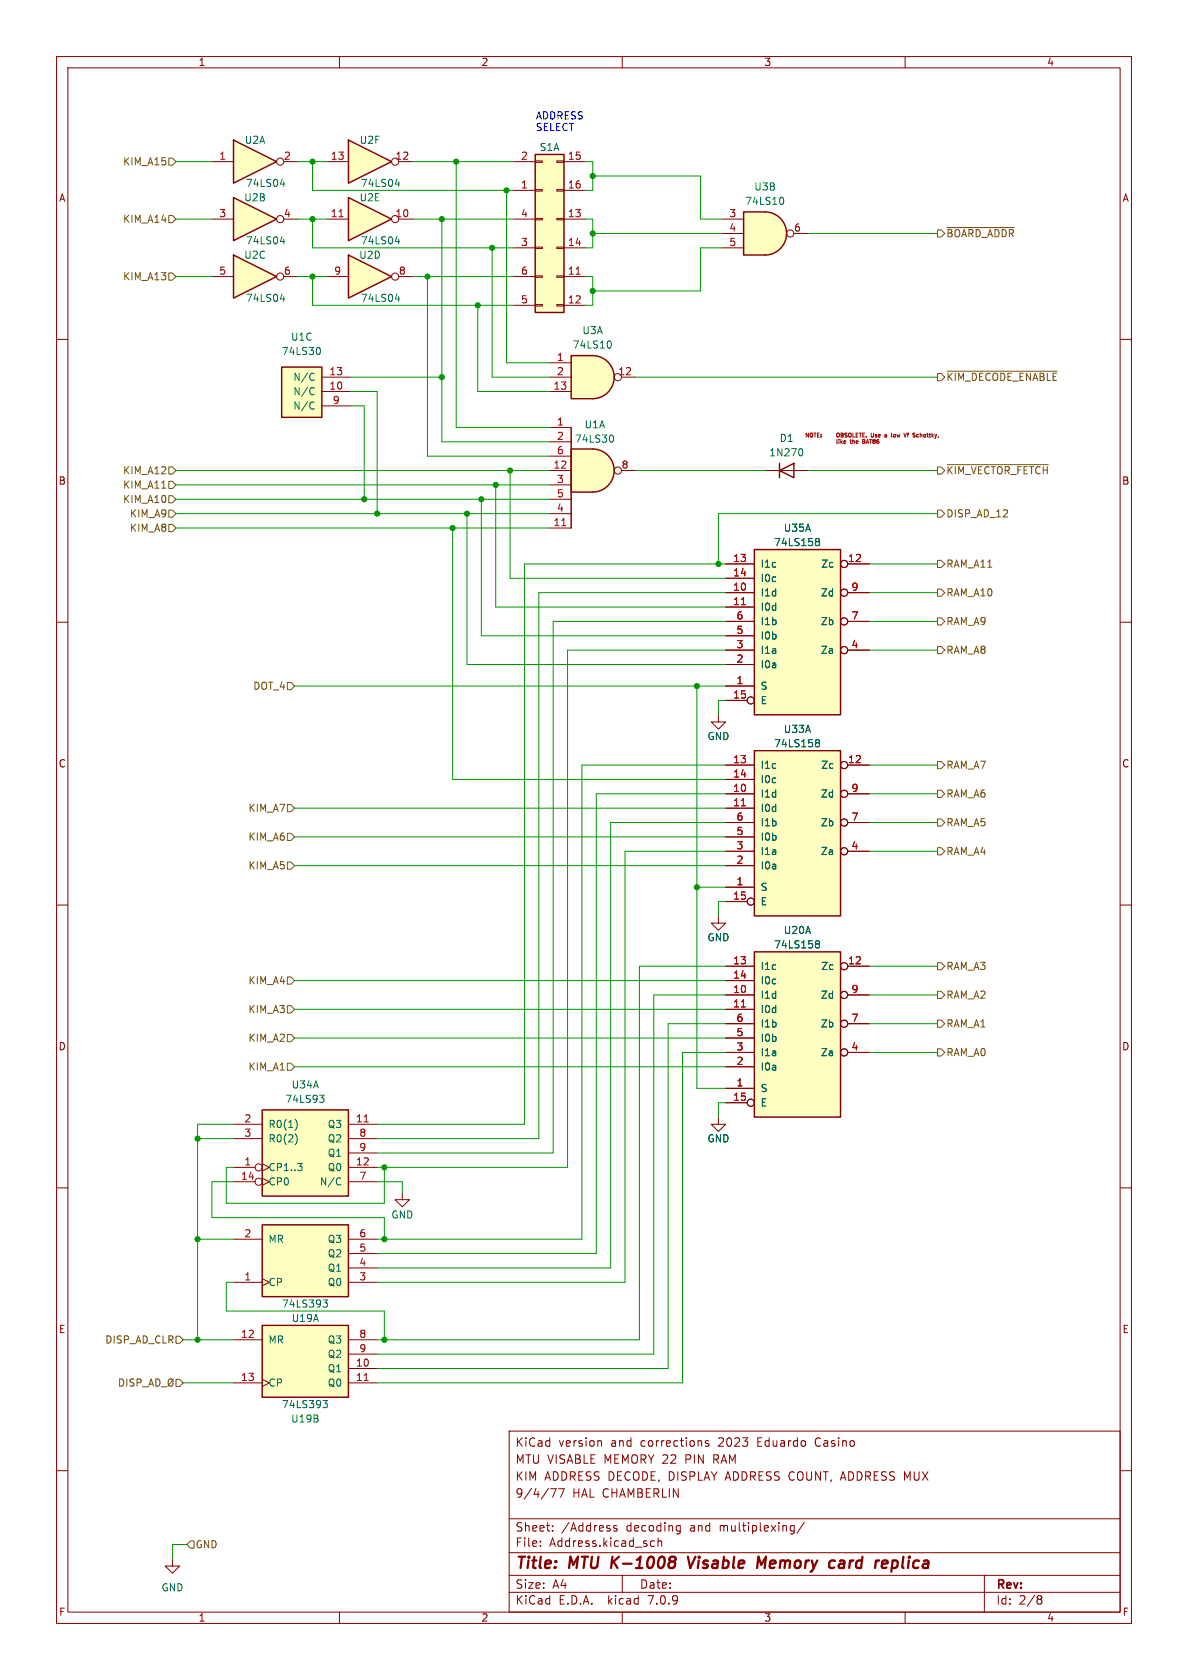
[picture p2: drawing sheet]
<svg xmlns="http://www.w3.org/2000/svg" width="210mm" height="297mm" viewBox="0 0 210 297" stroke-linecap="round" stroke-linejoin="round" font-family="sans-serif">
<g fill="none" stroke="#840000" stroke-width=".18">
<path d="M10 10h190v277h-190zM12 12h186v273h-186zM60 10v2M110 10v2M160 10v2M10 60h2M198 60h2M128.3 99.7h5M149.9 99.7h3.8M10 110h2M128.3 104.8h5M128.3 107.3h5"/>
<path d="M128.3 102.2h5M128.3 117.5h5M128.3 114.9h5M128.3 112.4h5M128.3 109.9h5M149.9 104.8h3.8M149.9 114.9h3.8M149.9 109.9h3.8M198 110h2M127 126.4v1.2h1.3l-1.3 1.3-1.3-1.3h1.3M128.3 121.3h5M128.3 123.8h3.8"/>
<path d="M10 160h2M198 160h2M41.3 198.8h5.1M61.6 198.8h5.1M127 197.5v1.3h1.3l-1.3 1.2-1.3-1.2h1.3M10 210h2M41.3 219.1h5.1M41.3 206.4h3.8M41.3 208.9h3.8M41.3 201.3h5.1M46.4 205.7l1.2 .7-1.2 .6M46.4 208.3l1.2 .6-1.2 .7"/>
<path d="M61.6 219.1h5.1M61.6 206.4h5.1M61.6 208.9h5.1M61.6 201.3h5.1M61.6 203.8h5.1M198 210h2M41.3 226.7h5.1M41.3 236.9h5.1M46.4 226.1l1.2 .6-1.2 .6M61.6 226.7h5.1M61.6 224.2h5.1M61.6 221.6h5.1"/>
<path d="M61.6 236.9h5.1M61.6 239.4h5.1M10 260h2M41.3 244.5h5.1M46.4 243.8l1.2 .7-1.2 .6M61.6 241.9h5.1M61.6 244.5h5.1M90 253h108v32h-108zM105.9 254.7l.4 .1v.1v.8M125.2 254.8l-.3-.1-.2 .2 .1 .2 .4 .2v.3h-.5M198 260h2M30.5 275.6v1.3h1.2l-1.2 1.2-1.3-1.2h1.3"/>
<path d="M90 278.5h108M90 274.5h108M90 268.5h108M95.5 273.2v.2M95.5 272.5v.1M97.3 263.2h1l-.6 1.5M97.7 270.5v.2M97.7 269.8v.1M98.8 263.2h1l-.7 1.5M109 269.8l-.3-.1-.2 .2v.2l.5 .2v.3h-.5M110 278.5v3M115.1 273.3h.6"/>
<path d="M115.1 272.5h.6M116.3 272.5l.2-.1 .4 .1 .1 .9M116.3 271.9v1.5M119.8 269.7l.4 .1M120.2 270.6l-.4 .1M120.2 269.7v1.2l-.1 .2-.3 .1M139.8 270.6h.6M139.8 269.8h.6M140.4 269.7v1.2l-.3 .3-.4-.1M142.2 269.1l-1.3 1.9M174 278.5v6.5M60 285v2"/>
<path d="M90 281.5h108M110 285v2M160 285v2M183.6 282.1h.3l.3 .3-.3 .3M183.6 282.7h.3M183.9 282.7l.2 .2 .1 .4-.3 .3h-.3"/>
<circle cx="149.2" cy="99.7" r=".63"/>
<circle cx="149.2" cy="114.9" r=".63"/>
<circle cx="149.2" cy="109.9" r=".63"/>
<circle cx="149.2" cy="104.8" r=".63"/>
<circle cx="132.7" cy="123.8" r=".63"/>
<circle cx="45.7" cy="208.9" r=".63"/>
<circle cx="45.7" cy="206.4" r=".63"/>
</g>
<path d="M108.3 275.2l-.3 2M109.4 275.2l-1.3 1.1M119.1 275.2l.3 .2a.44 .44 0 0 1-.4 .7l.3 .2a.67 .67 0 0 1-.2 .8M121.6 275.2l.4 2 .9-2M134.1 275.2l.5 1.4 .8-1.4-.2 2M148.5 276l.2-.1 .5 .1M149.3 276.3l-.7 .1a.4 .4 0 0 0-.3 .4 .4 .4 0 0 0 .2 .4l.7-.1M157.7 277.1l.5 .1M157.8 275.9l-.2 2M158 275.9l-.2 .1" fill="none" stroke="#840000" stroke-width=".4"/>
<g fill="#ffffc2" stroke="#ffffc2" stroke-width=".18">
<path d="M133.3 97.2h15.3v29.2h-15.3z"/>
<path d="M46.4 216.5h15.2v12.7h-15.2z"/>
<path d="M46.4 196.2h15.2v15.3h-15.2z"/>
<path d="M46.4 234.3h15.2v12.7h-15.2z"/>
</g>
<path d="M133.3 97.2h15.3v29.2h-15.3zM46.4 196.2h15.2v15.3h-15.2zM46.4 216.5h15.2v12.7h-15.2zM46.4 234.3h15.2v12.7h-15.2z" fill="none" stroke="#840000" stroke-width=".25"/>
<path d="M131.1 106.9h.7M64.4 198.3h.7M64.4 244.1h.7" fill="none" stroke="#a90000" stroke-width=".18"/>
<g fill="none" stroke="#006464" stroke-width=".18">
<path d="M144.3 95.7h.1M144.3 95.3l.3-.1 .2 .1 .1 .2-.3 .2M144.4 95.7h.2M144.4 95.7l-.1 .1M144.6 95.7l.3 .3-.1 .3-.2 .2-.3-.1M52.2 197.9a1.49 1.49 0 0 1 0 1.9M56.5 193.6h.8l-.5 .5 .4 .1 .1 .4-.3 .3h-.3M52.2 200.5a1.49 1.49 0 0 1 0 1.8M52.6 205.7h.8l-.4 .5M53.3 206.2l.1 .2-.1 .5M60 208.2l.2 .1M60.2 209.4l-.2 .1"/>
<path d="M57.1 229.8h.8l-.4 .5 .3 .1 .1 .4-.3 .3h-.3M57.1 247.6h.8l-.4 .5 .3 .1 .1 .4-.3 .3h-.3"/>
</g>
<path d="M61.6 24.8l7.6 3.8-7.6 3.8z" fill="#ffffc2"/>
<path d="M61.6 24.8l7.6 3.8-7.6 3.8zM94.6 27.3h5.1v27.9h-5.1zM137.8 83.2l2.5-1.3v2.6zM137.8 81.9v2.6M133.3 132.7h15.3v29.2h-15.3zM133.3 168.3h15.3v29.2h-15.3z" fill="none" stroke="#840000" stroke-width=".25"/>
<g fill="none" stroke="#840000" stroke-width=".18">
<path d="M57.8 28.6h3.8M70.5 28.6h2.5M90.8 28.6h3.8M90.8 33.7h3.8M90.8 38.7h3.8M94.6 38.6h1.3v.3h-1.3zM94.6 33.5h1.3v.3h-1.3zM94.6 28.4h1.3v.3h-1.3zM98.4 38.6h1.3v.3h-1.3zM98.4 33.5h1.3v.3h-1.3zM98.4 28.4h1.3v.3h-1.3zM99.7 28.6h3.8"/>
<path d="M99.7 33.7h3.8M99.7 38.7h3.8M90.8 48.9h3.8M90.8 54h3.8M90.8 43.8h3.8M94.6 53.8h1.3v.3h-1.3zM94.6 48.8h1.3v.2h-1.3zM94.6 43.7h1.3v.2h-1.3zM98.4 53.8h1.3v.3h-1.3zM98.4 48.8h1.3v.2h-1.3zM98.4 43.7h1.3v.2h-1.3zM99.7 48.9h3.8"/>
<path d="M99.7 54h3.8M99.7 43.8h3.8M135.3 83.2h7.6M128.3 135.3h5M128.3 137.8h5M149.9 135.3h3.8M128.3 156.8h5M128.3 140.3h5M128.3 142.9h5M128.3 159.4h3.8M128.3 153h5M128.3 150.5h5"/>
<path d="M128.3 148h5M128.3 145.4h5M149.9 140.3h3.8M149.9 150.5h3.8M149.9 145.4h3.8M127 161.9v1.3h1.3l-1.3 1.3-1.3-1.3h1.3M128.3 175.9h5M128.3 178.4h5M128.3 170.8h5M128.3 173.4h5M149.9 175.9h3.8M149.9 170.8h3.8"/>
<path d="M128.3 192.4h5M128.3 194.9h3.8M128.3 188.6h5M128.3 186.1h5M128.3 183.5h5M128.3 181h5M149.9 186.1h3.8M149.9 181h3.8M71.1 210.8v1.3h1.3l-1.3 1.3-1.3-1.3h1.3"/>
<circle cx="69.8" cy="28.6" r=".63"/>
<circle cx="149.2" cy="135.3" r=".63"/>
<circle cx="132.7" cy="159.4" r=".63"/>
<circle cx="149.2" cy="145.4" r=".63"/>
<circle cx="149.2" cy="140.3" r=".63"/>
<circle cx="149.2" cy="150.5" r=".63"/>
<circle cx="149.2" cy="175.9" r=".63"/>
<circle cx="149.2" cy="170.8" r=".63"/>
<circle cx="132.7" cy="194.9" r=".63"/>
<circle cx="149.2" cy="181" r=".63"/>
<circle cx="149.2" cy="186.1" r=".63"/>
</g>
<g fill="none" stroke="#006464" stroke-width=".18">
<path d="M69.9 32.5h.8M70.5 32.1v.9M141.6 79.3a.79 .79 0 0 1 0 1.3M144.3 131.2l.1 .1M144.3 130.8h.3l.2 .1 .1 .2-.3 .2M144.4 131.3h.2M144.4 131.3l-.1 .1M144.6 131.3l.3 .2-.1 .4-.2 .1h-.3M144.3 166.4l.3-.1 .2 .1 .1 .2-.3 .3M144.3 166.8l.1 .1M144.4 166.9h.2M144.4 166.9h-.1"/>
<path d="M144.6 166.9l.3 .2-.1 .4-.2 .1-.3-.1"/>
</g>
<g fill="#ffffc2" stroke="#ffffc2" stroke-width=".18">
<path d="M133.3 132.7h15.3v29.2h-15.3z"/>
<path d="M133.3 168.3h15.3v29.2h-15.3z"/>
<path d="M94.6 27.3h5.1v27.9h-5.1z"/>
<path d="M104.8 62.9a3.8 3.8 0 0 1 3.8 3.8 3.8 3.8 0 0 1-3.8 3.8z"/>
</g>
<path d="M101.8 48.5h.8M131.1 142.5h.7M131.1 178h.7" fill="none" stroke="#a90000" stroke-width=".18"/>
<path d="M101 62.9h3.8v7.6h-3.8z" fill="#ffffc2"/>
<path d="M101 62.9h3.8a3.8 3.8 0 0 1 3.8 3.8 3.8 3.8 0 0 1-3.8 3.8h-3.8z" fill="none" stroke="#840000" stroke-width=".25"/>
<g fill="none" stroke="#840000" stroke-width=".18">
<path d="M97.2 64.1h3.8M97.2 66.7h3.8M97.2 69.2h3.8M109.9 66.7h2.5"/>
<circle cx="109.2" cy="66.7" r=".63"/>
</g>
<path d="M107.8 60.3a.79 .79 0 0 1 0 1.2" fill="none" stroke="#006464" stroke-width=".18"/>
<path d="M135.3 37.5a3.8 3.8 0 0 1 3.7 3.8 3.8 3.8 0 0 1-3.7 3.8z" fill="#ffffc2" stroke="#ffffc2" stroke-width=".18"/>
<path d="M131.4 37.5h3.9v7.6h-3.9z" fill="#ffffc2"/>
<path d="M131.4 37.5h3.9a3.8 3.8 0 0 1 3.7 3.8 3.8 3.8 0 0 1-3.7 3.8h-3.9z" fill="none" stroke="#840000" stroke-width=".25"/>
<g fill="none" stroke="#840000" stroke-width=".18">
<path d="M127.6 38.7h3.8M127.6 41.3h3.8M127.6 43.8h3.8M140.3 41.3h2.6"/>
<circle cx="139.7" cy="41.3" r=".63"/>
</g>
<path d="M138.2 34.9a.8 .8 0 0 1 0 1.2" fill="none" stroke="#006464" stroke-width=".18"/>
<path d="M61.6 45.1l7.6 3.8-7.6 3.8z" fill="#ffffc2"/>
<path d="M61.6 45.1l7.6 3.8-7.6 3.8z" fill="none" stroke="#840000" stroke-width=".25"/>
<g fill="none" stroke="#840000" stroke-width=".18">
<path d="M57.8 48.9h3.8M70.5 48.9h2.5"/>
<circle cx="69.8" cy="48.9" r=".63"/>
</g>
<path d="M69.9 52.9h.8M70.5 52.4v.9" fill="none" stroke="#006464" stroke-width=".18"/>
<path d="M41.3 24.8l7.6 3.8-7.6 3.8z" fill="#ffffc2"/>
<path d="M41.3 24.8l7.6 3.8-7.6 3.8z" fill="none" stroke="#840000" stroke-width=".25"/>
<g fill="none" stroke="#840000" stroke-width=".18">
<path d="M37.5 28.6h3.8M50.2 28.6h2.5"/>
<circle cx="49.5" cy="28.6" r=".63"/>
</g>
<path d="M49.6 32.5h.7M50.2 32.1v.9" fill="none" stroke="#006464" stroke-width=".18"/>
<path d="M41.3 34.9l7.6 3.8-7.6 3.8z" fill="#ffffc2"/>
<path d="M41.3 34.9l7.6 3.8-7.6 3.8z" fill="none" stroke="#840000" stroke-width=".25"/>
<g fill="none" stroke="#840000" stroke-width=".18">
<path d="M37.5 38.7h3.8M50.2 38.7h2.5"/>
<circle cx="49.5" cy="38.7" r=".63"/>
</g>
<path d="M49.6 42.7h.7M50.2 42.3v.8" fill="none" stroke="#006464" stroke-width=".18"/>
<path d="M41.3 45.1l7.6 3.8-7.6 3.8z" fill="#ffffc2"/>
<path d="M41.3 45.1l7.6 3.8-7.6 3.8z" fill="none" stroke="#840000" stroke-width=".25"/>
<g fill="none" stroke="#840000" stroke-width=".18">
<path d="M37.5 48.9h3.8M50.2 48.9h2.5"/>
<circle cx="49.5" cy="48.9" r=".63"/>
</g>
<path d="M49.6 52.9h.7M50.2 52.4v.9" fill="none" stroke="#006464" stroke-width=".18"/>
<path d="M61.6 34.9l7.6 3.8-7.6 3.8z" fill="#ffffc2"/>
<path d="M61.6 34.9l7.6 3.8-7.6 3.8z" fill="none" stroke="#840000" stroke-width=".25"/>
<g fill="none" stroke="#840000" stroke-width=".18">
<path d="M57.8 38.7h3.8M70.5 38.7h2.5"/>
<circle cx="69.8" cy="38.7" r=".63"/>
</g>
<path d="M59.9 38.3h.8" fill="none" stroke="#a90000" stroke-width=".18"/>
<path d="M69.9 42.7h.8M70.5 42.3v.8" fill="none" stroke="#006464" stroke-width=".18"/>
<path d="M104.8 79.4a3.8 3.8 0 0 1 3.8 3.8 3.8 3.8 0 0 1-3.8 3.8z" fill="#ffffc2" stroke="#ffffc2" stroke-width=".18"/>
<path d="M101 79.4h3.8v7.6h-3.8z" fill="#ffffc2"/>
<path d="M49.8 64.9h7.1v8.9h-7.1zM101 79.4h3.8a3.8 3.8 0 0 1 3.8 3.8 3.8 3.8 0 0 1-3.8 3.8h-3.8zM101 75.6v17.7" fill="none" stroke="#840000" stroke-width=".25"/>
<g fill="none" stroke="#840000" stroke-width=".18">
<path d="M56.9 69.2h5.1M56.9 66.7h5.1M56.9 71.8h5.1M97.2 75.6h3.8M97.2 78.1h3.8M97.2 93.3h3.8M97.2 83.2h3.8M97.2 85.7h3.8M97.2 90.8h3.8M97.2 88.3h3.8M97.2 80.6h3.8M109.9 83.2h2.5"/>
<path d="M128.3 99.7h5M149.9 99.7h3.8M128.3 104.8h5M128.3 107.3h5M128.3 102.2h5M128.3 117.5h5M128.3 114.9h5M128.3 112.4h5M128.3 109.9h5M149.9 104.8h3.8M149.9 114.9h3.8M149.9 109.9h3.8"/>
<path d="M128.3 121.3h5M128.3 123.8h3.8M128.3 135.3h5M128.3 137.8h5M149.9 135.3h3.8M128.3 156.8h5M128.3 140.3h5M128.3 142.9h5M128.3 159.4h3.8M128.3 153h5M128.3 150.5h5M128.3 148h5"/>
<path d="M128.3 145.4h5M149.9 140.3h3.8M149.9 150.5h3.8M149.9 145.4h3.8M128.3 175.9h5M128.3 178.4h5M128.3 170.8h5M128.3 173.4h5M149.9 175.9h3.8M149.9 170.8h3.8M128.3 192.4h5M128.3 194.9h3.8"/>
<path d="M128.3 188.6h5M128.3 186.1h5M128.3 183.5h5M128.3 181h5M149.9 186.1h3.8M149.9 181h3.8"/>
<circle cx="109.2" cy="83.2" r=".63"/>
<circle cx="149.2" cy="99.7" r=".63"/>
<circle cx="149.2" cy="114.9" r=".63"/>
<circle cx="149.2" cy="109.9" r=".63"/>
<circle cx="149.2" cy="104.8" r=".63"/>
<circle cx="132.7" cy="123.8" r=".63"/>
<circle cx="149.2" cy="135.3" r=".63"/>
<circle cx="132.7" cy="159.4" r=".63"/>
<circle cx="149.2" cy="145.4" r=".63"/>
<circle cx="149.2" cy="140.3" r=".63"/>
<circle cx="149.2" cy="150.5" r=".63"/>
<circle cx="149.2" cy="175.9" r=".63"/>
<circle cx="149.2" cy="170.8" r=".63"/>
<circle cx="132.7" cy="194.9" r=".63"/>
<circle cx="149.2" cy="181" r=".63"/>
<circle cx="149.2" cy="186.1" r=".63"/>
</g>
<path d="M99.3 92.9h.7M131.1 106.9h.7M131.1 142.5h.7M131.1 178h.7" fill="none" stroke="#a90000" stroke-width=".18"/>
<g fill="none" stroke="#006464" stroke-width=".18">
<path d="M55.3 68.5l.2 .1M55.3 66l.2 .1M55.3 71.1l.2 .1M55.5 69.7l-.2 .1M55.5 67.1l-.2 .2M55.5 72.2l-.2 .1M56.3 61.4a.79 .79 0 0 1 0 1.3M108.1 76.9a.79 .79 0 0 1 0 1.3M144.3 95.7h.1M144.3 95.3l.3-.1 .2 .1 .1 .2-.3 .2M144.4 95.7h.2M144.4 95.7l-.1 .1"/>
<path d="M144.6 95.7l.3 .3-.1 .3-.2 .2-.3-.1M144.3 130.8h.3l.2 .1 .1 .2-.3 .2M144.3 131.2l.1 .1M144.4 131.3h.2M144.4 131.3l-.1 .1M144.6 131.3l.3 .2-.1 .4-.2 .1h-.3M144.3 166.4l.3-.1 .2 .1 .1 .2-.3 .3M144.3 166.8l.1 .1M144.4 166.9h.2M144.4 166.9h-.1M144.6 166.9l.3 .2-.1 .4-.2 .1-.3-.1"/>
</g>
<path d="M49.8 64.9h7.1v8.9h-7.1z" fill="#ffffc2" stroke="#ffffc2" stroke-width=".18"/>
<g fill="none" stroke="#725600" stroke-width=".18">
<path d="M29.8 38.1h.7l.6 .6-.6 .7h-.7zM29.8 27.9h.7l.6 .7-.6 .6h-.7zM29.8 48.3h.7l.6 .6-.6 .6h-.7zM165.7 40.6h.7l.6 .7-.6 .6h-.7zM167.4 40.2h11.9M165.7 66h.7l.6 .7-.6 .6h-.7zM167.4 65.6h19.5M28.6 86.3h.7M29.8 92.7h.7l.6 .6-.6 .7h-.7zM29.8 85.1h.7l.6 .6-.6 .7h-.7zM29.8 87.6h.7l.6 .7-.6 .6h-.7zM29.8 90.2h.7l.6 .6-.6 .6h-.7z"/>
<path d="M29.8 82.6h.7l.6 .6-.6 .6h-.7zM165.7 90.2h.7l.6 .6-.6 .6h-.7zM165.7 99.1h.7l.6 .6-.6 .6h-.7zM165.7 82.6h.7l.6 .6-.6 .6h-.7zM167.4 82.1h17.9M165.7 114.3h.7l.6 .6-.6 .7h-.7zM165.7 109.2h.7l.6 .7-.6 .6h-.7zM165.7 104.1h.7l.6 .7-.6 .6h-.7zM50.8 120.7h.6l.7 .6-.7 .6h-.6zM165.7 134.6h.7l.6 .7-.6 .6h-.7zM165.7 139.7h.7l.6 .6-.6 .7h-.7zM50.8 142.2h.6l.7 .7-.7 .6h-.6z"/>
<path d="M50.8 152.4h.6l.7 .6-.7 .7h-.6zM50.8 147.3h.6l.7 .7-.7 .6h-.6zM165.7 149.9h.7l.6 .6-.6 .6h-.7zM165.7 144.8h.7l.6 .6-.6 .7h-.7zM50.8 177.8h.6l.7 .6-.7 .7h-.6zM50.8 172.7h.6l.7 .7-.7 .6h-.6zM165.7 175.3h.7l.6 .6-.6 .6h-.7zM165.7 170.2h.7l.6 .6-.6 .7h-.7zM50.8 182.9h.6l.7 .6-.7 .7h-.6zM50.8 188h.6l.7 .6-.7 .6h-.6zM165.7 185.4h.7l.6 .7-.6 .6h-.7zM165.7 180.3h.7l.6 .7-.6 .6h-.7z"/>
<path d="M31.1 236.2h.6l.7 .7-.7 .6h-.6zM21.1 243.8a.64 .64 0 0 1 .8 .6 .64 .64 0 0 1-.8 .7zM22.4 243.8v1.3M23.7 243.8h-.5l-.2 .1v.4l.6 .2 .1 .3-.3 .3-.4-.1M24.2 244.4h.6l.2-.2-.1-.3-.7-.1v1.3M25.2 245.2h1M26.3 245.1l.4-1.3 .4 1.3M26.4 244.7h.6M27.6 243.8a.64 .64 0 0 1 .7 .6 .64 .64 0 0 1-.7 .7zM28.5 245.2h1M29.8 244l.2-.2a.43 .43 0 0 1 .6 .4v.4a.42 .42 0 0 1-.4 .5 .42 .42 0 0 1-.5-.5zM30.6 243.8l-.9 1.3"/>
<path d="M31.1 243.8h.6l.7 .7-.7 .6h-.6zM33.7 272.4h.6v1.3h-.6l-.7-.7z"/>
</g>
<g fill="none" stroke="#c20000" stroke-width=".18">
<path d="M147.9 77.7l.1 .7M148.3 77.7v.1M148.3 77.9v.5M148.6 77.7v.7M148.7 78.1l.2 .3M148.9 77.9l-.3 .3M149.2 78.2l.3-.1v-.1h-.3v.4h.3M151.3 76.9h.3M151.7 76.6h-.4v.7h.4M151.9 76.6h.4M152.1 76.6v.7M152.5 76.9h.2"/>
<path d="M152.5 78h.2M152.7 77.7h-.2v.7h.3M152.8 76.6h-.3v.7h.3M153.1 77.2v.1M156.5 76.8h-.1M156.5 77l-.1 .1 .1 .2M157.6 77.2l.1 .1M158 76.9l-.1 .2 .2 .2M158 76.8v.1M158.1 76.8h-.1M160.2 76.6l-.2 .7M160.4 76.8h.2"/>
<path d="M160.6 76.6l-.1 .7M162.1 77.2h.3M162.1 76.8h.3"/>
</g>
<g fill="none" stroke="#009600" stroke-width=".18">
<path d="M31.1 38.7h6.4M31.1 28.6h6.4M52.7 38.7h5.1M52.7 28.6h5.1M55.2 38.7v5.1h35.6M55.2 28.6v5.1h35.6M73 38.7h17.8M73 28.6h17.8M78.1 38.7v39.4h19.1M80.6 28.6v47h16.6M89.5 33.7v30.4h7.7M103.5 38.7h1.3v5.1h-1.3"/>
<path d="M103.5 28.6h1.3v5.1h-1.3M104.8 31.1h19v7.6h3.8M31.1 48.9h6.4M52.7 48.9h5.1M55.2 48.9v5.1h35.6M73 48.9h17.8M75.6 48.9v31.7h21.6M84.5 54v15.2h12.7M87 43.8v22.9h10.2M103.5 48.9h1.3v5.1h-1.3M104.8 41.3h22.8M127.6 43.8h-3.8v7.6h-19"/>
<path d="M142.9 41.3h22.8M62 66.7h16.1M62 69.2h4.7v21.6M62 71.8h2.4v16.5M112.4 66.7h53.3M31.1 85.7h66.1M31.1 88.3h66.1M31.1 93.3h66.1M31.1 83.2h66.1M31.1 90.8h66.1M80 93.3v44.5h48.3M82.5 90.8v26.7h45.8"/>
<path d="M85.1 88.3v24.1h43.2M87.6 85.7v21.6h40.7M90.2 83.2v19h38.1M112.4 83.2h22.9M128.3 99.7h-35.6v99.1h-26M142.9 83.2h22.8M153.7 99.7h12M165.7 90.8h-38.7v8.9M128.3 104.8h-33.1v96.5h-28.5M128.3 109.9h-30.5v93.9h-31.1M128.3 114.9h-28v91.5h-33.6M153.7 114.9h12"/>
<path d="M153.7 104.8h12M153.7 109.9h12M52.1 121.3h76.2M123.2 121.3v71.1h5.1M128.3 135.3h-25.4v83.8h-36.2M128.3 123.8h-1.3v2.6M153.7 135.3h12M52.1 153h76.2M52.1 148h76.2M52.1 142.9h76.2M123.2 156.8h5.1M128.3 150.5h-17.8v76.2h-43.8"/>
<path d="M128.3 159.4h-1.3v2.5M128.3 140.3h-22.9v81.3h-38.7M128.3 145.4h-20.4v78.8h-41.2M153.7 150.5h12M153.7 145.4h12M153.7 140.3h12M52.1 173.4h76.2M52.1 178.4h76.2M128.3 170.8h-15.3v66.1h-46.3M128.3 175.9h-12.7v63.5h-48.9M153.7 175.9h12M153.7 170.8h12"/>
<path d="M41.3 198.8h-6.4v38.1M52.1 183.5h76.2M52.1 188.6h76.2M128.3 186.1h-7.7v58.4h-53.9M128.3 181h-10.2v60.9h-51.4M128.3 194.9h-1.3v2.6M153.7 181h12M153.7 186.1h12M34.9 201.3h6.4M34.9 219.1h6.4M41.3 208.9h-3.8v6.4h30.4v3.8M41.3 206.4h-1.3v6.3h27.9v-6.3"/>
<path d="M66.7 208.9h4.4v1.9M32.4 236.9h8.9M41.3 226.7h-1.3v5.1h27.9v5.1M32.4 244.5h8.9M33 273h-2.5v2.6"/>
</g>
<g fill="#009600" stroke="#009600" stroke-width=".18">
<circle cx="64.4" cy="88.3" r=".46"/>
<circle cx="82.5" cy="90.8" r=".46"/>
<circle cx="85.1" cy="88.3" r=".46"/>
<circle cx="66.7" cy="90.8" r=".46"/>
<circle cx="80" cy="93.3" r=".46"/>
<circle cx="67.9" cy="206.4" r=".46"/>
<circle cx="34.9" cy="219.1" r=".46"/>
<circle cx="67.9" cy="236.9" r=".46"/>
<circle cx="34.9" cy="236.9" r=".46"/>
<circle cx="34.9" cy="201.3" r=".46"/>
<circle cx="67.9" cy="219.1" r=".46"/>
<circle cx="123.2" cy="156.8" r=".46"/>
<circle cx="87" cy="43.8" r=".46"/>
<circle cx="78.1" cy="66.7" r=".46"/>
<circle cx="75.6" cy="48.9" r=".46"/>
<circle cx="84.5" cy="54" r=".46"/>
<circle cx="104.8" cy="31.1" r=".46"/>
<circle cx="104.8" cy="51.4" r=".46"/>
<circle cx="104.8" cy="41.3" r=".46"/>
<circle cx="127" cy="99.7" r=".46"/>
<circle cx="80.6" cy="28.6" r=".46"/>
<circle cx="78.1" cy="38.7" r=".46"/>
<circle cx="89.5" cy="33.7" r=".46"/>
<circle cx="55.2" cy="28.6" r=".46"/>
<circle cx="123.2" cy="121.3" r=".46"/>
<circle cx="90.2" cy="83.2" r=".46"/>
<circle cx="87.6" cy="85.7" r=".46"/>
<circle cx="55.2" cy="38.7" r=".46"/>
<circle cx="55.2" cy="48.9" r=".46"/>
</g>
<g font-size="2.8" fill="#840000">
<text x="91" y="277.9">Title:</text>
<text x="100.7" y="277.9">MTU</text>
<text x="108.9" y="277.9">K-1008</text>
<text x="123.3" y="277.9">Visable</text>
<text x="136.3" y="277.9">Memory</text>
<text x="149.9" y="277.9">card</text>
<text x="158.8" y="277.9">replica</text>
</g>
<g font-size="2.1" fill="#840000">
<text x="91" y="256">KiCad</text>
<text x="98.7" y="256">version</text>
<text x="108" y="256">and</text>
<text x="113.4" y="256">corrections</text>
<text x="127.3" y="256">2023</text>
<text x="134.3" y="256">Eduardo</text>
<text x="144.7" y="256">Casino</text>
<text x="91" y="262">KIM</text>
<text x="91" y="259">MTU VISABLE MEMORY 22</text>
<text x="96.2" y="262">ADDRESS DECODE, DISPLAY ADDRESS COUNT, ADDRESS MUX</text>
<text x="121.4" y="259">PIN</text>
<text x="126.5" y="259">RAM</text>
<text x="91" y="265">9/4/77</text>
<text x="101.2" y="265">HAL CHAMBERLIN</text>
<text x="91" y="273.7">File:</text>
<text x="91" y="271">Sheet:</text>
<text x="97.1" y="273.7">Address.kicad_sch</text>
<text x="99.2" y="271">/Address</text>
<text x="110.8" y="271">decoding</text>
<text x="122.1" y="271">and</text>
<text x="127.5" y="271">multiplexing/</text>
<text x="91" y="281.1">Size:</text>
<text x="97.7" y="281.1">A4</text>
<text x="113" y="281.1">Date:</text>
<text x="176" y="281.3">Rev:</text>
<text x="91" y="283.9">KiCad</text>
<text x="98.7" y="283.9">E.D.A.</text>
<text x="107.6" y="283.9">kicad</text>
<text x="114.9" y="283.9">7.0.9</text>
<text x="176" y="283.9">Id:</text>
<text x="180.1" y="283.9">2/8</text>
</g>
<g font-size="1.8" fill="#840000">
<text x="35" y="11.9">1</text>
<text x="85" y="11.9">2</text>
<text x="135" y="11.9">3</text>
<text x="185" y="11.9">4</text>
<text x="10.3" y="35.9">A</text>
<text x="198.4" y="35.9">A</text>
<text x="10.3" y="85.9">B</text>
<text x="198.3" y="85.9">B</text>
<text x="10.3" y="135.9">C</text>
<text x="198.3" y="135.9">C</text>
<text x="10.3" y="185.9">D</text>
<text x="198.3" y="185.9">D</text>
<text x="10.3" y="235.9">E</text>
<text x="198.3" y="235.9">E</text>
<text x="10.3" y="285.9">F</text>
<text x="35" y="286.9">1</text>
<text x="85" y="286.9">2</text>
<text x="135" y="286.9">3</text>
<text x="185" y="286.9">4</text>
<text x="198.4" y="285.9">F</text>
</g>
<g font-size="1.8" fill="#0000c2">
<text x="94.6" y="21.2">ADDRESS</text>
<text x="94.6" y="23.2">SELECT</text>
</g>
<g font-size="1.8" fill="#725600">
<text x="21.6" y="29.4">KIM_A15</text>
<text x="21.6" y="39.6">KIM_A14</text>
<text x="167.2" y="42.1">~{BOARD_ADDR}</text>
<text x="21.6" y="49.8">KIM_A13</text>
<text x="167.2" y="67.5">~{KIM_DECODE_ENABLE}</text>
<text x="21.6" y="86.6">KIM_A11</text>
<text x="21.6" y="89.1">KIM_A10</text>
<text x="21.6" y="84">KIM_A12</text>
<text x="167.2" y="84">~{KIM_VECTOR_FETCH}</text>
<text x="22.9" y="94.2">KIM_A8</text>
<text x="22.9" y="91.7">KIM_A9</text>
<text x="167.2" y="91.7">DISP_AD_12</text>
<text x="167.2" y="100.6">RAM_A11</text>
<text x="167.2" y="105.6">RAM_A10</text>
<text x="167.2" y="110.7">RAM_A9</text>
<text x="167.2" y="115.8">RAM_A8</text>
<text x="44.7" y="122.1">DOT_4</text>
<text x="167.2" y="136.1">RAM_A7</text>
<text x="43.8" y="143.7">KIM_A7</text>
<text x="167.2" y="141.2">RAM_A6</text>
<text x="43.8" y="148.8">KIM_A6</text>
<text x="167.2" y="146.3">RAM_A5</text>
<text x="43.8" y="153.9">KIM_A5</text>
<text x="167.2" y="151.4">RAM_A4</text>
<text x="167.2" y="171.7">RAM_A3</text>
<text x="43.8" y="179.3">KIM_A3</text>
<text x="43.8" y="174.2">KIM_A4</text>
<text x="167.2" y="176.8">RAM_A2</text>
<text x="43.8" y="184.4">KIM_A2</text>
<text x="167.2" y="181.8">RAM_A1</text>
<text x="43.8" y="189.5">KIM_A1</text>
<text x="167.2" y="186.9">RAM_A0</text>
<text x="18.5" y="237.7">DISP_AD_CLR</text>
<text x="34.5" y="273.9">GND</text>
</g>
<g font-size="1.8" fill="#a90000">
<text x="38.7" y="28.3">1</text>
<text x="50.1" y="28.3">2</text>
<text x="58.4" y="28.3">13</text>
<text x="69.8" y="28.3">12</text>
<text x="92" y="28.3">2</text>
<text x="100.3" y="28.3">15</text>
<text x="92" y="33.4">1</text>
<text x="100.3" y="33.4">16</text>
<text x="38.7" y="38.5">3</text>
<text x="50.1" y="38.5">4</text>
<text x="58.4" y="38.5">11</text>
<text x="69.8" y="38.5">10</text>
<text x="92" y="38.5">4</text>
<text x="100.3" y="38.5">13</text>
<text x="128.8" y="38.5">3</text>
<text x="128.8" y="41">4</text>
<text x="140.3" y="41">6</text>
<text x="92" y="43.6">3</text>
<text x="100.3" y="43.6">14</text>
<text x="128.8" y="43.6">5</text>
<text x="38.7" y="48.6">5</text>
<text x="50.1" y="48.6">6</text>
<text x="59" y="48.6">9</text>
<text x="70.4" y="48.6">8</text>
<text x="92" y="53.7">5</text>
<text x="92" y="48.6">6</text>
<text x="100.3" y="48.6">11</text>
<text x="100.3" y="53.7">12</text>
<text x="98.4" y="63.9">1</text>
<text x="58.1" y="69">10</text>
<text x="58.1" y="66.4">13</text>
<text x="58.7" y="71.5">9</text>
<text x="97.7" y="69">13</text>
<text x="98.4" y="66.4">2</text>
<text x="109.2" y="66.4">12</text>
<text x="98.4" y="75.3">1</text>
<text x="98.4" y="77.9">2</text>
<text x="97.7" y="82.9">12</text>
<text x="98.4" y="80.4">6</text>
<text x="109.8" y="82.9">8</text>
<text x="98.4" y="85.5">3</text>
<text x="98.4" y="88">5</text>
<text x="97.7" y="93.1">11</text>
<text x="98.4" y="90.6">4</text>
<text x="129.5" y="99.4">13</text>
<text x="129.5" y="102">14</text>
<text x="149.8" y="99.4">12</text>
<text x="129.5" y="104.5">10</text>
<text x="129.5" y="107.1">11</text>
<text x="150.4" y="104.5">9</text>
<text x="130.1" y="112.1">5</text>
<text x="130.1" y="109.6">6</text>
<text x="150.4" y="109.6">7</text>
<text x="130.1" y="117.2">2</text>
<text x="130.1" y="114.7">3</text>
<text x="150.4" y="114.7">4</text>
<text x="129.5" y="123.6">15</text>
<text x="130.1" y="121">1</text>
<text x="129.5" y="135">13</text>
<text x="129.5" y="137.5">14</text>
<text x="149.8" y="135">12</text>
<text x="129.5" y="140.1">10</text>
<text x="129.5" y="142.6">11</text>
<text x="150.4" y="140.1">9</text>
<text x="130.1" y="147.7">5</text>
<text x="130.1" y="145.2">6</text>
<text x="150.4" y="145.2">7</text>
<text x="130.1" y="152.8">2</text>
<text x="130.1" y="150.2">3</text>
<text x="150.4" y="150.2">4</text>
<text x="129.5" y="159.1">15</text>
<text x="130.1" y="156.6">1</text>
<text x="129.5" y="170.6">13</text>
<text x="129.5" y="173.1">14</text>
<text x="149.8" y="170.6">12</text>
<text x="129.5" y="175.6">10</text>
<text x="129.5" y="178.2">11</text>
<text x="150.4" y="175.6">9</text>
<text x="130.1" y="185.8">3</text>
<text x="130.1" y="183.3">5</text>
<text x="130.1" y="180.7">6</text>
<text x="150.4" y="185.8">4</text>
<text x="150.4" y="180.7">7</text>
<text x="130.1" y="188.3">2</text>
<text x="129.5" y="194.7">15</text>
<text x="130.1" y="192.2">1</text>
<text x="43.1" y="198.5">2</text>
<text x="43.1" y="201">3</text>
<text x="62.8" y="198.5">11</text>
<text x="63.4" y="201">8</text>
<text x="63.4" y="203.6">9</text>
<text x="42.5" y="208.7">14</text>
<text x="43.1" y="206.1">1</text>
<text x="62.8" y="206.1">12</text>
<text x="63.4" y="208.7">7</text>
<text x="43.1" y="218.8">2</text>
<text x="63.4" y="221.4">5</text>
<text x="63.4" y="218.8">6</text>
<text x="43.1" y="226.4">1</text>
<text x="63.4" y="226.4">3</text>
<text x="63.4" y="223.9">4</text>
<text x="42.5" y="236.6">12</text>
<text x="63.4" y="236.6">8</text>
<text x="63.4" y="239.1">9</text>
<text x="42.5" y="244.2">13</text>
<text x="62.8" y="241.7">10</text>
<text x="62.8" y="244.2">11</text>
</g>
<g font-size="1.8" fill="#006464">
<text x="43.2" y="25.6">U2A</text>
<text x="63.5" y="25.6">U2F</text>
<text x="95.3" y="26.9">S1A</text>
<text x="43.1" y="35.8">U2B</text>
<text x="43.4" y="33.2">74LS04</text>
<text x="63.5" y="35.8">U2E</text>
<text x="63.7" y="33.2">74LS04</text>
<text x="133.2" y="33.9">U3B</text>
<text x="131.6" y="36.4">74LS10</text>
<text x="43.1" y="45.9">U2C</text>
<text x="43.4" y="43.4">74LS04</text>
<text x="63.4" y="45.9">U2D</text>
<text x="63.7" y="43.4">74LS04</text>
<text x="43.4" y="53.6">74LS04</text>
<text x="63.7" y="53.6">74LS04</text>
<text x="102.9" y="59.3">U3A</text>
<text x="49.7" y="63">74LS30</text>
<text x="51.3" y="60.4">U1C</text>
<text x="101.1" y="61.8">74LS10</text>
<text x="51.7" y="70.1">N/C</text>
<text x="51.7" y="67.5">N/C</text>
<text x="51.7" y="72.6">N/C</text>
<text x="103.2" y="75.9">U1A</text>
<text x="101.5" y="78.5">74LS30</text>
<text x="135.9" y="80.9">1N270</text>
<text x="137.7" y="78.3">D1</text>
<text x="138.4" y="94.2">U35A</text>
<text x="134.4" y="100.6">I1c</text>
<text x="136.7" y="96.7">74LS158</text>
<text x="145.1" y="100.6">Zc</text>
<text x="134.4" y="105.6">I1d</text>
<text x="134.4" y="103.1">I0c</text>
<text x="145" y="105.6">Zd</text>
<text x="134.4" y="108.2">I0d</text>
<text x="134.4" y="113.3">I0b</text>
<text x="134.4" y="110.7">I1b</text>
<text x="145" y="110.7">Zb</text>
<text x="134.4" y="118.3">I0a</text>
<text x="134.4" y="115.8">I1a</text>
<text x="145" y="115.8">Za</text>
<text x="134.4" y="122.1">S</text>
<text x="134.4" y="124.7">E</text>
<text x="125" y="131">GND</text>
<text x="138.4" y="129.8">U33A</text>
<text x="134.4" y="136.1">I1c</text>
<text x="136.7" y="132.3">74LS158</text>
<text x="145.1" y="136.1">Zc</text>
<text x="134.4" y="141.2">I1d</text>
<text x="134.4" y="143.7">I0d</text>
<text x="134.4" y="138.7">I0c</text>
<text x="145" y="141.2">Zd</text>
<text x="134.4" y="148.8">I0b</text>
<text x="134.4" y="146.3">I1b</text>
<text x="145" y="146.3">Zb</text>
<text x="134.4" y="153.9">I0a</text>
<text x="134.4" y="151.4">I1a</text>
<text x="145" y="151.4">Za</text>
<text x="134.4" y="157.7">S</text>
<text x="134.4" y="160.2">E</text>
<text x="125" y="166.6">GND</text>
<text x="136.7" y="167.9">74LS158</text>
<text x="138.4" y="165.3">U20A</text>
<text x="134.4" y="171.7">I1c</text>
<text x="145.1" y="171.7">Zc</text>
<text x="134.4" y="176.8">I1d</text>
<text x="134.4" y="179.3">I0d</text>
<text x="134.4" y="174.2">I0c</text>
<text x="145" y="176.8">Zd</text>
<text x="134.4" y="184.4">I0b</text>
<text x="134.4" y="181.8">I1b</text>
<text x="145" y="181.8">Zb</text>
<text x="134.4" y="189.5">I0a</text>
<text x="134.4" y="186.9">I1a</text>
<text x="145" y="186.9">Za</text>
<text x="50.3" y="195.2">74LS93</text>
<text x="51.5" y="192.6">U34A</text>
<text x="134.4" y="193.3">S</text>
<text x="134.4" y="195.8">E</text>
<text x="47.4" y="199.6">R0(1)</text>
<text x="47.4" y="202.2">R0(2)</text>
<text x="57.8" y="199.6">Q3</text>
<text x="57.8" y="202.2">Q2</text>
<text x="125" y="202.2">GND</text>
<text x="47.4" y="207.2">CP1..3</text>
<text x="47.4" y="209.8">CP0</text>
<text x="56.4" y="209.8">N/C</text>
<text x="57.8" y="207.2">Q0</text>
<text x="57.8" y="204.7">Q1</text>
<text x="69.1" y="215.6">GND</text>
<text x="47.4" y="219.9">MR</text>
<text x="57.8" y="219.9">Q3</text>
<text x="47.4" y="227.6">CP</text>
<text x="57.8" y="227.6">Q0</text>
<text x="57.8" y="225">Q1</text>
<text x="57.8" y="222.5">Q2</text>
<text x="49.7" y="231.4">74LS393</text>
<text x="51.5" y="233.9">U19A</text>
<text x="47.4" y="237.7">MR</text>
<text x="57.8" y="237.7">Q3</text>
<text x="47.4" y="245.3">CP</text>
<text x="57.8" y="242.8">Q1</text>
<text x="57.8" y="245.3">Q0</text>
<text x="57.8" y="240.3">Q2</text>
<text x="49.7" y="249.1">74LS393</text>
<text x="51.4" y="251.7">U19B</text>
<text x="28.4" y="281.5">GND</text>
</g>
<g font-size="1" fill="#c20000">
<text x="142.2" y="77.4">NOTE: OBSOLETE.</text>
<text x="154.1" y="77.4">Use</text>
<text x="156.8" y="77.4">a</text>
<text x="158.3" y="77.4">low</text>
<text x="160.9" y="77.4">Vf</text>
<text x="162.7" y="77.4">Schottky,</text>
<text x="150.4" y="78.5">the</text>
<text x="152.9" y="78.5">BAT86</text>
</g>
</svg>
